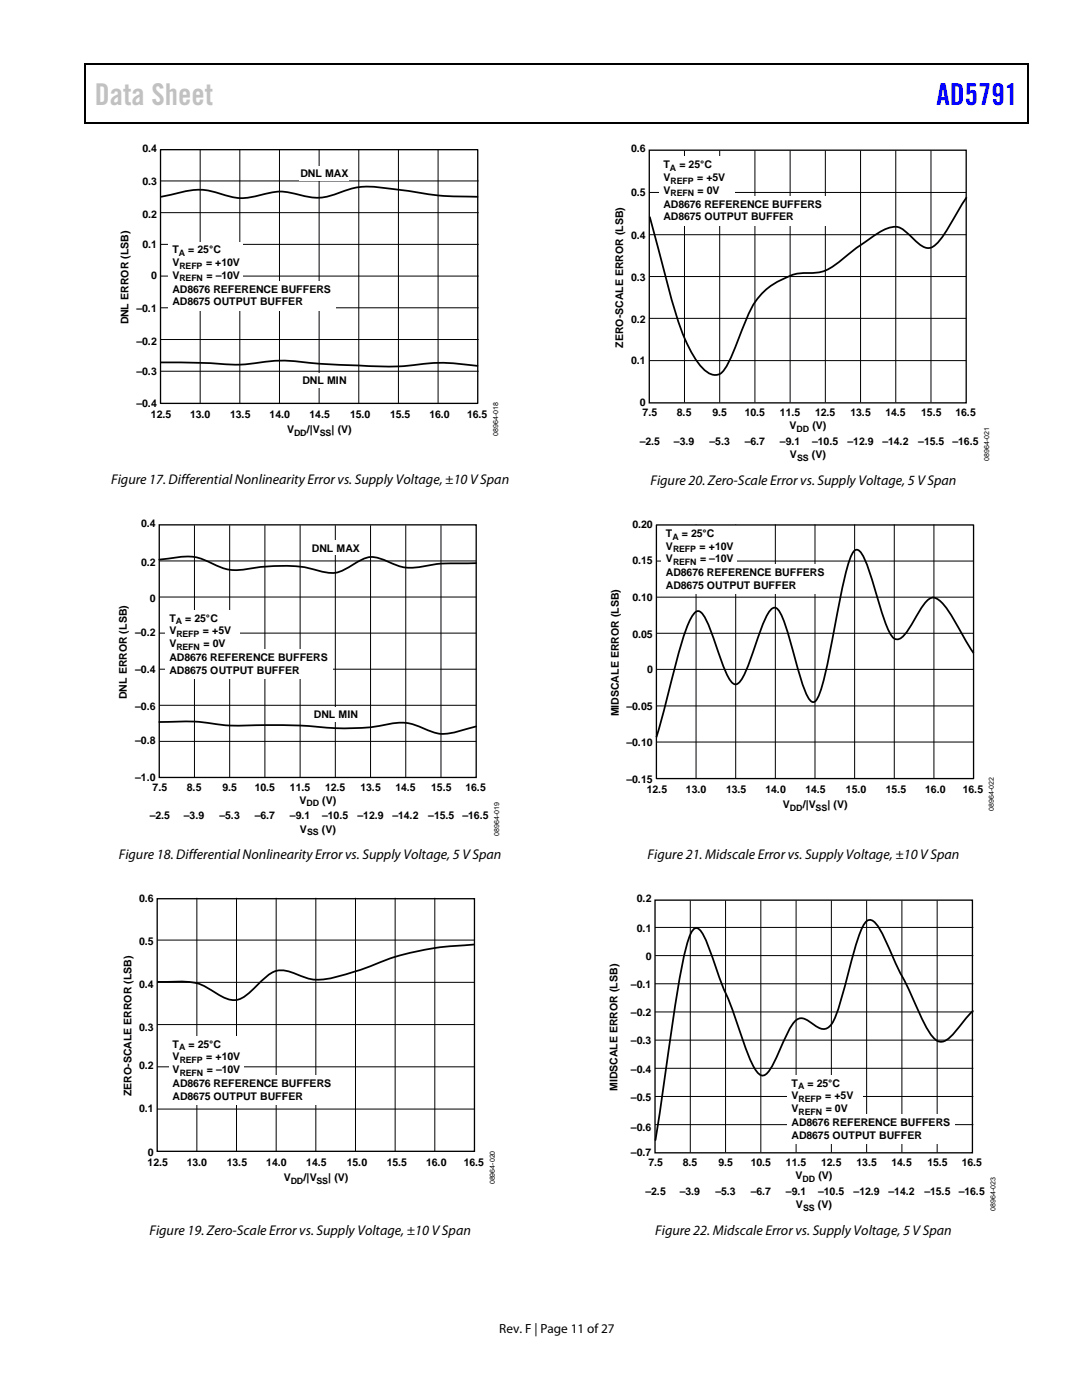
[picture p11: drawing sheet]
<svg xmlns="http://www.w3.org/2000/svg" width="216mm" height="279mm" viewBox="0 0 216 279" stroke-linecap="round" stroke-linejoin="round" font-family="sans-serif">
<path d="M16.9 12.7h.2v1h-.2zM16.9 12.7h.2v.3h-.2zM82.5 12.7h.3v.3h-.3zM205.1 12.7h.2v1h-.2zM205.1 12.7h.2v.3h-.2zM16.9 24.4h.2v.3h-.2zM82.3 24.4h.2v.3h-.2zM205.1 24.4h.2v.3h-.2z" fill="#000"/>
<path d="M17 13.7v10.7M17.1 12.8h65.4M82.8 12.8h122.3M205.2 13.7v10.7M17.1 24.5h188" fill="none" stroke="#000" stroke-width=".25"/>
<g fill="none" stroke="#000" stroke-width=".2">
<path d="M32 36.1h63.5M39.9 29.8v50.6M47.9 29.8v50.6M55.8 29.8v50.6M63.7 29.8v50.6M71.6 29.8v50.6M79.5 29.8v50.6M87.4 29.8v50.6M32 42.4h63.5M32 48.8h63.5M32 55.1h63.5M32 61.4h63.5"/>
<path d="M32 67.8h63.5M32 74.1h63.5"/>
</g>
<g fill="#fff">
<path d="M33.6 56.1h33.4v5.9h-33.4z"/>
<path d="M33.6 48.2h15v10.6h-15z"/>
<path d="M59.8 33.2h9.9v2.8h-9.9z"/>
<path d="M60.4 74.6h8.6v2.8h-8.6z"/>
</g>
<path d="M32 29.9h63.3v50.6h-63.3z" fill="none" stroke="#000" stroke-width=".26"/>
<path d="M32.1 39.3l.9-.2a26.2 26.2 0 0 1 7.9-1.2l.9 .2a24.3 24.3 0 0 0 7 1.4l.9-.1a29 29 0 0 1 7-1.1l.9 .1a19.4 19.4 0 0 0 7 1l.9-.2a29.7 29.7 0 0 1 7.1-1.9l.8-.1a163.6 163.6 0 0 1 14.1 1.8l7.9 .3M32.1 72.3a185.4 185.4 0 0 1 15 .5l3.5-.3a34.5 34.5 0 0 1 12.3 0l4.4 .3a111.3 111.3 0 0 0 14.9 .1 39.3 39.3 0 0 1 13.2 .1" fill="none" stroke="#000" stroke-width=".35"/>
<g fill="none" stroke="#000" stroke-width=".2">
<path d="M31.8 111.9h63.2M31.8 119.2h63.2M38.8 104.8v50.3M45.8 104.8v50.3M52.9 104.8v50.3M59.9 104.8v50.3M66.9 104.8v50.3M73.9 104.8v50.3M81 104.8v50.3M88 104.8v50.3M31.8 126.4h63.2M31.8 133.6h63.2"/>
<path d="M31.8 140.8h63.2M31.8 148h63.2"/>
</g>
<g fill="#fff">
<path d="M33 129.5h33.4v5.9h-33.4z"/>
<path d="M33 121.7h14.9v10.5h-14.9z"/>
</g>
<path d="M31.8 104.7h63.2v50.5h-63.2z" fill="none" stroke="#000" stroke-width=".26"/>
<g fill="#fff">
<path d="M62.2 107.9h9.8v2.8h-9.8z"/>
<path d="M62.7 141.1h8.6v2.8h-8.6z"/>
</g>
<path d="M31.8 111.7l.8-.1a20 20 0 0 1 7-.3l1.6 .6a12 12 0 0 0 6.2 1.9l.8-.1a39.5 39.5 0 0 1 13.3-.4l1.5 .5a6.9 6.9 0 0 0 7.1-.9l.7-.5a5.3 5.3 0 0 1 6.3-.5 10 10 0 0 0 7.8 1.1 51.5 51.5 0 0 1 10.1-.6M31.8 144.1l2.6-.1a42.5 42.5 0 0 1 10.6 .7l2.6 .1a148.7 148.7 0 0 1 20.2 .5l1.8 .1a36.2 36.2 0 0 0 9.1-1.1 9.8 9.8 0 0 1 6.2 1.2 8.1 8.1 0 0 0 7 .3l3.1-.8" fill="none" stroke="#000" stroke-width=".35"/>
<path d="M39.3 179.2v50.6M47.2 179.2v50.6M55.1 179.2v50.6M63 179.2v50.6M70.9 179.2v50.6M78.8 179.2v50.6M86.8 179.2v50.6M31.4 187.6h63.2M31.4 196h63.2M31.4 204.5h63.2M31.4 212.9h63.2M31.4 221.3h63.2" fill="none" stroke="#000" stroke-width=".2"/>
<g fill="#fff">
<path d="M33.7 214.6h33.4v5.9h-33.4z"/>
<path d="M33.7 206.8h14.9v10.5h-14.9z"/>
</g>
<path d="M31.4 179.4h63.3v50.4h-63.3z" fill="none" stroke="#000" stroke-width=".26"/>
<path d="M94.7 188.5a57.9 57.9 0 0 0-22 4.8l-1.8 .6a21.5 21.5 0 0 1-8.8 1.5l-2.6-.8a5.8 5.8 0 0 0-5.2-.5l-1.6 1.2-1.5 1.5a9.3 9.3 0 0 1-4 2.8 7.4 7.4 0 0 1-4.8-1.8 10.3 10.3 0 0 0-7.5-1.9l-3.5 .1" fill="none" stroke="#000" stroke-width=".35"/>
<g fill="none" stroke="#000" stroke-width=".2">
<path d="M129.6 38.4h63.2M136.6 30.1v50.2M143.6 30.1v50.2M150.6 30.1v50.2M157.7 30.1v50.2M164.7 30.1v50.2M171.7 30.1v50.2M178.7 30.1v50.2M185.8 30.1v50.2M129.6 55.2h63.2M129.6 46.8h63.2M129.6 72h63.2"/>
<path d="M129.6 63.5h63.2"/>
</g>
<g fill="#fff">
<path d="M131.6 39.1h33.4v5.8h-33.4z"/>
<path d="M131.6 31.2h15v10.5h-15z"/>
</g>
<path d="M129.6 30h63.2v50.4h-63.2z" fill="none" stroke="#000" stroke-width=".26"/>
<path d="M192.9 39.4l-.7 .9a67.5 67.5 0 0 1-5.1 8.1 2.26 2.26 0 0 1-3.4 .5l-2.1-1.9a4.2 4.2 0 0 0-3.6-1.7 19.3 19.3 0 0 0-6.2 3.6l-.8 .5a40.6 40.6 0 0 1-6.2 4.6 12.3 12.3 0 0 1-4.7 .5 12.2 12.2 0 0 0-5.2 1.9 14.1 14.1 0 0 0-6.4 8.2l-2.1 5.6a11.7 11.7 0 0 1-2.7 4.4 2.69 2.69 0 0 1-3.2-.8 24.5 24.5 0 0 1-5.2-9.7l-1.7-5.9-4-15" fill="none" stroke="#000" stroke-width=".35"/>
<g fill="none" stroke="#000" stroke-width=".2">
<path d="M131 119.2h63.3M131 112h63.3M138.9 104.7v50.6M146.8 104.7v50.6M154.7 104.7v50.6M162.6 104.7v50.6M170.5 104.7v50.6M178.4 104.7v50.6M186.4 104.7v50.6M131 133.6h63.3M131 126.4h63.3M131 148.1h63.3"/>
<path d="M131 140.9h63.3"/>
</g>
<g fill="#fff">
<path d="M132 112.7h33.4v5.9h-33.4z"/>
<path d="M132 104.9h15.1v10.5h-15.1z"/>
</g>
<path d="M131 104.8h63.3v50.6h-63.3z" fill="none" stroke="#000" stroke-width=".26"/>
<path d="M194.3 130.3l-1.4-2a42.1 42.1 0 0 0-5.2-8.3 1.65 1.65 0 0 0-2.6-.3 31.4 31.4 0 0 0-3.6 5.6 4.1 4.1 0 0 1-2.4 2.3l-.7-.2a8.9 8.9 0 0 1-2.1-4l-2.6-8.7a14.2 14.2 0 0 0-2.1-4.7l-.5-.3-.6 .2a10.5 10.5 0 0 0-1.7 4.4l-1.3 6.1a224.1 224.1 0 0 1-3.6 16.8l-.8 2.3-.5 .5-.5 .1a6 6 0 0 1-2-3.5l-.4-1.6a98.8 98.8 0 0 0-4-12.7l-.5-.7-.5-.3-.6 .1a9.2 9.2 0 0 0-2.2 4.1l-1.7 4.8a26.6 26.6 0 0 1-2.3 5.4l-.5 .6-.6 .3-.5-.2a9.7 9.7 0 0 1-2.1-3.9l-2.1-6a12.7 12.7 0 0 0-2.2-4.2l-.5-.3-.5 .1a7.8 7.8 0 0 0-2 3.5 342.4 342.4 0 0 0-5.4 19.9l-.5 1.6" fill="none" stroke="#000" stroke-width=".35"/>
<g fill="none" stroke="#000" stroke-width=".2">
<path d="M137.7 179.7v50.3M144.8 179.7v50.3M151.8 179.7v50.3M158.9 179.7v50.3M165.9 179.7v50.3M172.9 179.7v50.3M180 179.7v50.3M187 179.7v50.3M130.7 196.3h63.5M130.7 190.7h63.5M130.7 185.1h63.5M130.7 207.6h63.5"/>
<path d="M130.7 202h63.5M130.7 218.8h63.5M130.7 213.2h63.5M130.7 224.4h63.5"/>
</g>
<g fill="#fff">
<path d="M157.1 222.3h33.4v5.9h-33.4z"/>
<path d="M157.1 214.5h15v10.6h-15z"/>
</g>
<path d="M130.7 179.6h63.3v50.5h-63.3z" fill="none" stroke="#000" stroke-width=".26"/>
<path d="M194.1 201.8l-1.3 1.3-1.9 2.5a6.9 6.9 0 0 1-2.6 2.2 2.12 2.12 0 0 1-2.4-1.1 63.5 63.5 0 0 1-4.7-9.5 108.9 108.9 0 0 1-5-10.5 7.1 7.1 0 0 0-2.1-3l-.6-.1-.5 .2a8.4 8.4 0 0 0-1.9 3.7l-.9 3.3a107.3 107.3 0 0 1-3.8 12.7 2.22 2.22 0 0 1-3 1.6l-1.3-.8a3.5 3.5 0 0 0-2.5-1.1 4.8 4.8 0 0 0-2.4 2.9l-1.8 3.9a15.6 15.6 0 0 1-2.3 4.2l-.6 .4h-.6a5.7 5.7 0 0 1-2.2-3.1l-1.1-2.8a119 119 0 0 0-4.7-12.6 80.7 80.7 0 0 0-3.8-9.9l-.9-.9-.5-.1a5 5 0 0 0-1.6 3.1 246 246 0 0 0-4.2 25.2l-2.1 14" fill="none" stroke="#000" stroke-width=".35"/>
<text font-size="6" fill="#c1c1c1" x="18.9" y="21">Data Sheet</text>
<text font-size="6" fill="#00f" x="186.9" y="21">AD5791</text>
<g font-size="2.8">
<text x="22.2" y="96.6">Figure 17. DifferentialNonlinearityError vs. Supply Voltage, ±10 VSpan</text>
<text x="129.8" y="96.7">Figure 20. Zero-Scale Error vs. Supply Voltage,5 V Span</text>
<text x="23.7" y="171.5">Figure 18. DifferentialNonlinearityError vs. Supply Voltage,5 VSpan</text>
<text x="129.2" y="171.5">Figure 21. Midscale Error vs. Supply Voltage, ±10 V Span</text>
<text x="29.8" y="246.4">Figure 19. Zero-Scale Error vs. Supply Voltage, ±10 V Span</text>
<text x="130.7" y="246.4">Figure 22. Midscale Error vs. Supply Voltage,5 V Span</text>
</g>
<text font-size="2.6" x="99.6" y="266">Rev. F | Page 11 of 27</text>
<g font-size="2.1">
<text x="28.4" y="30.4">0.4</text>
<text x="59.9" y="35.4">DNL MAX</text>
<text x="125.9" y="30.4">0.6</text>
<text x="132.4" y="33.6">T</text>
<text x="135.6" y="33.6">= 25°C</text>
<text x="28.4" y="37">0.3</text>
<text x="125.9" y="39.1">0.5</text>
<text x="132.4" y="36.1">V</text>
<text x="132.4" y="38.6">V</text>
<text x="132.4" y="41.4">AD8676 REFERENCE BUFFERS</text>
<text x="139.1" y="36.1">= +5V</text>
<text x="139.2" y="38.6">= 0V</text>
<text x="28.4" y="43.4">0.2</text>
<text x="125.9" y="47.6">0.4</text>
<text x="132.4" y="44">AD8675 OUTPUT BUFFER</text>
<text x="28.4" y="49.5">0.1</text>
<text x="34.4" y="50.6">T</text>
<text x="34.4" y="53.1">V</text>
<text x="37.6" y="50.6">= 25°C</text>
<text x="41.1" y="53.1">= +10V</text>
<text x="30.2" y="55.6">0</text>
<text x="34.4" y="55.6">V</text>
<text x="34.4" y="58.4">AD8676 REFERENCE BUFFERS</text>
<text x="41.2" y="55.6">= –10V</text>
<text x="125.9" y="56.1">0.3</text>
<text x="25.6" y="64.8" transform="rotate(-90 25.6 64.8)">DNL ERROR (LSB)</text>
<text x="27.2" y="62.2">–0.1</text>
<text x="34.4" y="61">AD8675 OUTPUT BUFFER</text>
<text x="125.9" y="64.4">0.2</text>
<text x="27.2" y="68.8">–0.2</text>
<text x="124.4" y="69.4" transform="rotate(-90 124.4 69.4)">ZERO-SCALE ERROR (LSB)</text>
<text x="27.2" y="74.9">–0.3</text>
<text x="60.3" y="76.7">DNL MIN</text>
<text x="125.9" y="72.7">0.1</text>
<text x="27.2" y="81.3">–0.4</text>
<text x="30.1" y="83.4">12.5</text>
<text x="37.9" y="83.4">13.0</text>
<text x="45.9" y="83.4">13.5</text>
<text x="53.8" y="83.4">14.0</text>
<text x="61.8" y="83.4">14.5</text>
<text x="69.9" y="83.4">15.0</text>
<text x="77.8" y="83.4">15.5</text>
<text x="85.7" y="83.4">16.0</text>
<text x="93.2" y="83.4">16.5</text>
<text x="127.7" y="81">0</text>
<text x="128.2" y="83">7.5</text>
<text x="135.1" y="83">8.5</text>
<text x="142.2" y="83">9.5</text>
<text x="148.6" y="83">10.5</text>
<text x="155.6" y="83">11.5</text>
<text x="162.6" y="83">12.5</text>
<text x="169.7" y="83">13.5</text>
<text x="176.7" y="83">14.5</text>
<text x="183.8" y="83">15.5</text>
<text x="190.7" y="83">16.5</text>
<text x="57.3" y="86.4">V</text>
<text x="61.2" y="86.4">/|V</text>
<text x="66.2" y="86.4">| (V)</text>
<text x="127.7" y="88.8">–2.5</text>
<text x="134.5" y="88.8">–3.9</text>
<text x="141.6" y="88.8">–5.3</text>
<text x="148.6" y="88.8">–6.7</text>
<text x="155.6" y="88.8">–9.1</text>
<text x="157.5" y="85.7">V</text>
<text x="162.1" y="88.8">–10.5</text>
<text x="162.1" y="85.7">(V)</text>
<text x="169.1" y="88.8">–12.9</text>
<text x="176.1" y="88.8">–14.2</text>
<text x="183.2" y="88.8">–15.5</text>
<text x="190.1" y="88.8">–16.5</text>
<text x="157.6" y="91.4">V</text>
<text x="162" y="91.4">(V)</text>
<text x="28.2" y="105.2">0.4</text>
<text x="126.2" y="105.3">0.20</text>
<text x="132.9" y="107.2">T</text>
<text x="136.1" y="107.2">= 25°C</text>
<text x="28.2" y="112.9">0.2</text>
<text x="62.2" y="110.1">DNL MAX</text>
<text x="126.2" y="112.5">0.15</text>
<text x="132.9" y="109.7">V</text>
<text x="132.9" y="112.2">V</text>
<text x="139.6" y="109.7">= +10V</text>
<text x="139.7" y="112.2">= –10V</text>
<text x="126.2" y="119.8">0.10</text>
<text x="132.9" y="115">AD8676 REFERENCE BUFFERS</text>
<text x="132.9" y="117.6">AD8675 OUTPUT BUFFER</text>
<text x="29.9" y="120.2">0</text>
<text x="33.8" y="124">T</text>
<text x="37" y="124">= 25°C</text>
<text x="27" y="127">–0.2</text>
<text x="33.8" y="126.6">V</text>
<text x="33.8" y="131.9">AD8676 REFERENCE BUFFERS</text>
<text x="33.8" y="129.1">V</text>
<text x="40.5" y="126.6">= +5V</text>
<text x="40.6" y="129.1">= 0V</text>
<text x="126.2" y="127.2">0.05</text>
<text x="27" y="134.3">–0.4</text>
<text x="33.8" y="134.4">AD8675 OUTPUT BUFFER</text>
<text x="129.1" y="134.4">0</text>
<text x="25.3" y="139.5" transform="rotate(-90 25.3 139.5)">DNL ERROR (LSB)</text>
<text x="27" y="141.6">–0.6</text>
<text x="62.6" y="143.2">DNL MIN</text>
<text x="123.5" y="143" transform="rotate(-90 123.5 143)">MIDSCALE ERROR (LSB)</text>
<text x="125" y="141.8">–0.05</text>
<text x="27" y="148.4">–0.8</text>
<text x="125" y="148.8">–0.10</text>
<text x="27" y="155.8">–1.0</text>
<text x="30.5" y="157.8">7.5</text>
<text x="37.3" y="157.8">8.5</text>
<text x="44.4" y="157.8">9.5</text>
<text x="50.8" y="157.8">10.5</text>
<text x="57.9" y="157.8">11.5</text>
<text x="59.8" y="160.4">V</text>
<text x="64.3" y="160.4">(V)</text>
<text x="64.9" y="157.8">12.5</text>
<text x="71.9" y="157.8">13.5</text>
<text x="78.9" y="157.8">14.5</text>
<text x="86" y="157.8">15.5</text>
<text x="92.9" y="157.8">16.5</text>
<text x="125" y="156.2">–0.15</text>
<text x="129.1" y="158.2">12.5</text>
<text x="136.9" y="158.2">13.0</text>
<text x="144.9" y="158.2">13.5</text>
<text x="152.7" y="158.2">14.0</text>
<text x="156.2" y="161.3">V</text>
<text x="160.2" y="161.3">/|V</text>
<text x="160.7" y="158.2">14.5</text>
<text x="165.1" y="161.3">| (V)</text>
<text x="168.8" y="158.2">15.0</text>
<text x="176.8" y="158.2">15.5</text>
<text x="184.6" y="158.2">16.0</text>
<text x="192.1" y="158.2">16.5</text>
<text x="29.9" y="163.5">–2.5</text>
<text x="36.7" y="163.5">–3.9</text>
<text x="43.8" y="163.5">–5.3</text>
<text x="50.8" y="163.5">–6.7</text>
<text x="57.9" y="163.5">–9.1</text>
<text x="59.9" y="166.2">V</text>
<text x="64.2" y="166.2">(V)</text>
<text x="64.3" y="163.5">–10.5</text>
<text x="71.4" y="163.5">–12.9</text>
<text x="78.3" y="163.5">–14.2</text>
<text x="85.5" y="163.5">–15.5</text>
<text x="92.3" y="163.5">–16.5</text>
<text x="27.7" y="180.1">0.6</text>
<text x="127.1" y="186">0.1</text>
<text x="127.1" y="180.1">0.2</text>
<text x="27.7" y="188.6">0.5</text>
<text x="128.8" y="191.6">0</text>
<text x="27.7" y="197.3">0.4</text>
<text x="125.9" y="197.2">–0.1</text>
<text x="125.9" y="202.8">–0.2</text>
<text x="27.7" y="205.7">0.3</text>
<text x="34.4" y="209.1">T</text>
<text x="37.6" y="209.1">= 25°C</text>
<text x="125.9" y="208.5">–0.3</text>
<text x="27.7" y="213.3">0.2</text>
<text x="34.4" y="211.6">V</text>
<text x="34.4" y="214.1">V</text>
<text x="41.2" y="211.6">= +10V</text>
<text x="41.3" y="214.1">= –10V</text>
<text x="125.9" y="214.1">–0.4</text>
<text x="26.2" y="218.8" transform="rotate(-90 26.2 218.8)">ZERO-SCALE ERROR (LSB)</text>
<text x="27.7" y="222">0.1</text>
<text x="34.4" y="216.9">AD8676 REFERENCE BUFFERS</text>
<text x="34.4" y="219.5">AD8675 OUTPUT BUFFER</text>
<text x="123.2" y="217.8" transform="rotate(-90 123.2 217.8)">MIDSCALE ERROR (LSB)</text>
<text x="125.9" y="219.7">–0.5</text>
<text x="157.9" y="221.9">V</text>
<text x="157.9" y="219.4">V</text>
<text x="157.9" y="216.9">T</text>
<text x="161.1" y="216.9">= 25°C</text>
<text x="164.7" y="219.4">= +5V</text>
<text x="164.8" y="221.9">= 0V</text>
<text x="125.9" y="225.7">–0.6</text>
<text x="157.9" y="227.3">AD8675 OUTPUT BUFFER</text>
<text x="157.9" y="224.7">AD8676 REFERENCE BUFFERS</text>
<text x="29.5" y="232.7">12.5</text>
<text x="29.5" y="230.8">0</text>
<text x="37.3" y="232.7">13.0</text>
<text x="45.3" y="232.7">13.5</text>
<text x="53.1" y="232.7">14.0</text>
<text x="61.1" y="232.7">14.5</text>
<text x="69.2" y="232.7">15.0</text>
<text x="77.2" y="232.7">15.5</text>
<text x="85" y="232.7">16.0</text>
<text x="92.5" y="232.7">16.5</text>
<text x="125.9" y="230.7">–0.7</text>
<text x="129.4" y="232.7">7.5</text>
<text x="136.2" y="232.7">8.5</text>
<text x="143.3" y="232.7">9.5</text>
<text x="149.8" y="232.7">10.5</text>
<text x="156.8" y="232.7">11.5</text>
<text x="163.8" y="232.7">12.5</text>
<text x="170.9" y="232.7">13.5</text>
<text x="177.9" y="232.7">14.5</text>
<text x="185" y="232.7">15.5</text>
<text x="191.9" y="232.7">16.5</text>
<text x="56.6" y="235.8">V</text>
<text x="60.6" y="235.8">/|V</text>
<text x="65.5" y="235.8">| (V)</text>
<text x="128.8" y="238.4">–2.5</text>
<text x="135.6" y="238.4">–3.9</text>
<text x="142.7" y="238.4">–5.3</text>
<text x="149.8" y="238.4">–6.7</text>
<text x="156.8" y="238.4">–9.1</text>
<text x="158.7" y="235.3">V</text>
<text x="163.3" y="238.4">–10.5</text>
<text x="163.3" y="235.3">(V)</text>
<text x="170.3" y="238.4">–12.9</text>
<text x="177.3" y="238.4">–14.2</text>
<text x="184.5" y="238.4">–15.5</text>
<text x="191.3" y="238.4">–16.5</text>
<text x="158.8" y="241.1">V</text>
<text x="163.2" y="241.1">(V)</text>
</g>
<g font-size="1.8">
<text x="133.7" y="34.1">A</text>
<text x="133.8" y="36.6">REFP</text>
<text x="133.8" y="39.2">REFN</text>
<text x="35.7" y="51.1">A</text>
<text x="35.8" y="53.6">REFP</text>
<text x="35.8" y="56.1">REFN</text>
<text x="58.7" y="87">DD</text>
<text x="63.8" y="87">SS</text>
<text x="158.9" y="86.2">DD</text>
<text x="159" y="91.9">SS</text>
<text x="134.2" y="107.7">A</text>
<text x="134.3" y="112.8">REFN</text>
<text x="134.3" y="110.2">REFP</text>
<text x="35.1" y="124.6">A</text>
<text x="35.2" y="127.1">REFP</text>
<text x="35.2" y="129.6">REFN</text>
<text x="61.2" y="160.9">DD</text>
<text x="157.6" y="161.8">DD</text>
<text x="162.7" y="161.8">SS</text>
<text x="61.3" y="166.7">SS</text>
<text x="35.7" y="209.6">A</text>
<text x="35.9" y="212.1">REFP</text>
<text x="35.9" y="214.7">REFN</text>
<text x="159.2" y="217.4">A</text>
<text x="159.4" y="219.9">REFP</text>
<text x="159.4" y="222.5">REFN</text>
<text x="58" y="236.3">DD</text>
<text x="63.1" y="236.3">SS</text>
<text x="160.1" y="235.9">DD</text>
<text x="160.2" y="241.6">SS</text>
</g>
<g font-size="1.4">
<text x="99.4" y="87" transform="rotate(-90 99.4 87)">08964-018</text>
<text x="197.4" y="92" transform="rotate(-90 197.4 92)">08964-021</text>
<text x="198.3" y="161.9" transform="rotate(-90 198.3 161.9)">08964-022</text>
<text x="99.6" y="166.7" transform="rotate(-90 99.6 166.7)">08964-019</text>
<text x="98.7" y="236.4" transform="rotate(-90 98.7 236.4)">08964-020</text>
<text x="198.6" y="241.7" transform="rotate(-90 198.6 241.7)">08964-023</text>
</g>
</svg>
